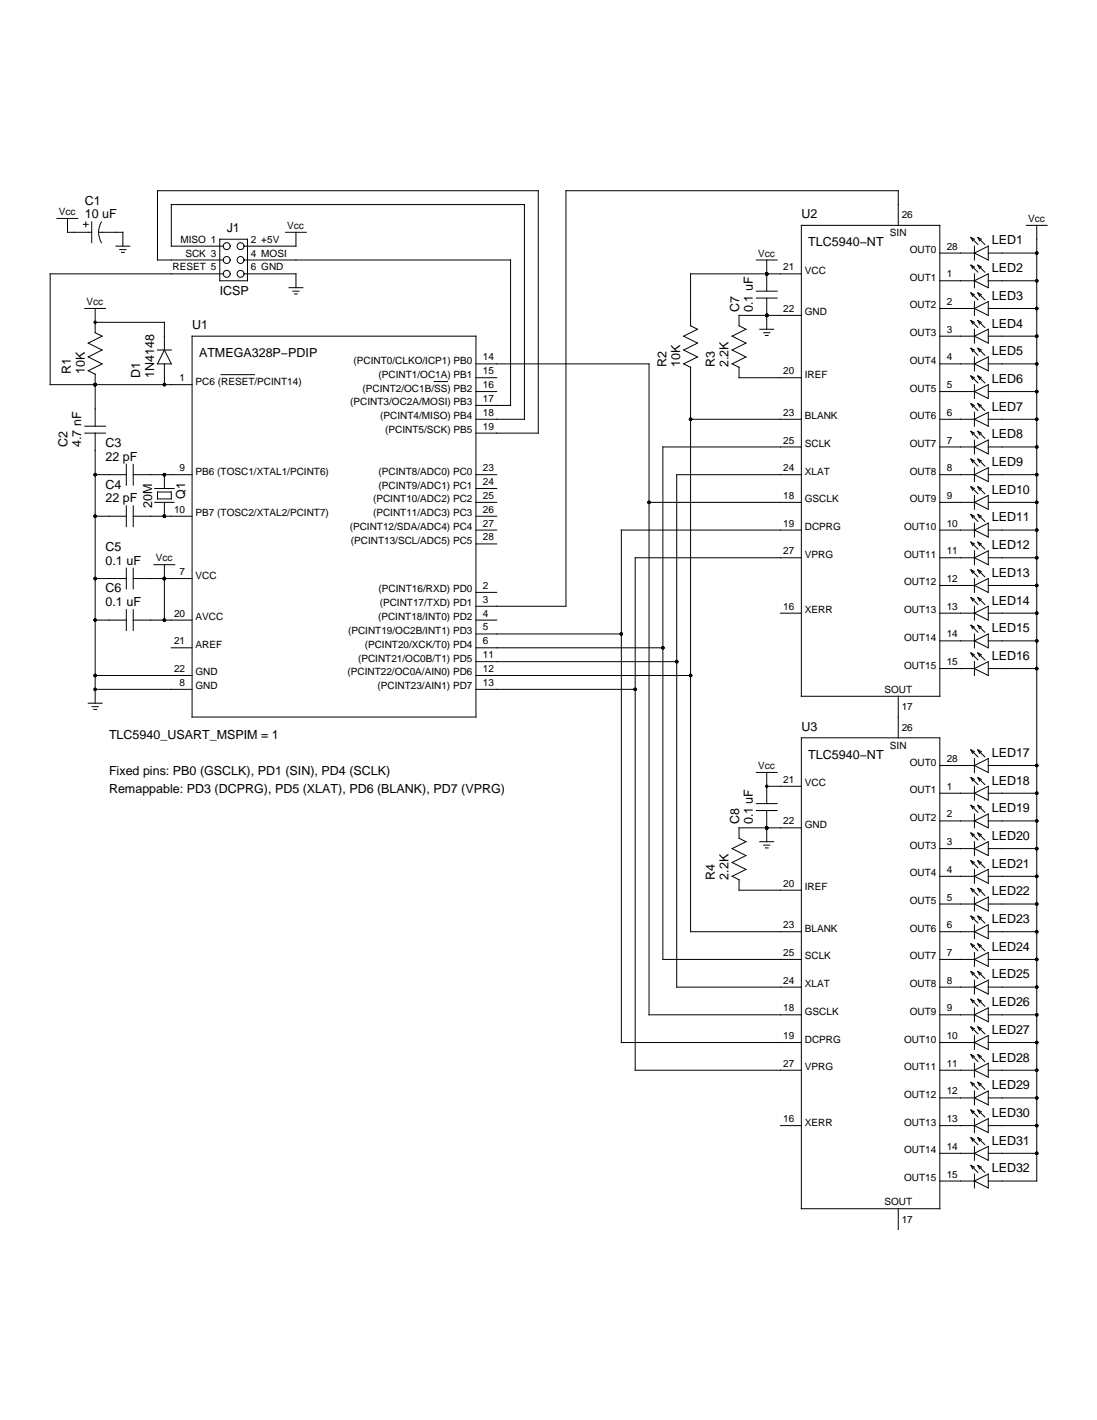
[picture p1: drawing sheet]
<svg xmlns="http://www.w3.org/2000/svg" width="216mm" height="279mm" viewBox="0 0 216 279" stroke-linecap="round" stroke-linejoin="round" font-family="sans-serif">
<g fill="none" stroke="#000" stroke-width=".2">
<path d="M11.2 43h4.1M13.3 43v2.7h4.7M16.4 44.1h1M16.9 43.7v.9M18 43.7v4.1M19.4 45.7h4.8v2.7M20 43.7a4.1 4.1 0 0 0 0 4.1M22.8 48.4h2.7M23.6 49.1h1.2M23.9 49.7h.6M43.3 47.1h5.4v8.1h-5.4zM43.9 53.9h-34v21.8h27.9"/>
<path d="M43.9 51.2h-12.9v-13.7h74.9v47.7h-12.2M43.9 48.4h-10.2v-8.1h69.5v42.2h-9.5M48 51.2h52.5v28.6h-6.8M48 53.9h10.2v2.7M56.2 45.7h4.1M56.9 56.6h2.7M57.6 57.3h1.3M58 57.8h.5M58.2 45.7v2.7h-10.2M148.9 51.2h4M148.9 58.7h4M148.9 57.3h4"/>
<path d="M150.9 51.2v6.1M150.9 58.7v6.1M157.7 53.9h-21.8v10.2l1.4 .7-2.8 1.3 2.8 1.4-2.8 1.4 2.8 1.3-2.8 1.4 1.4 .7M157.7 44.3h27.3v92.7h-27.3zM176.8 44.3v-6.8h-65.4v81.8h-17.7M185 55.2h6.8M185 49.8h6.8M191.1 46.7l1.4 1.4M191.1 46.7l.3 .7M191.1 46.7l.7 .4M191.1 52.2l1.4 1.3M191.1 52.2l.3 .7"/>
<path d="M191.1 52.2l.7 .3M191.1 57.6l1.4 1.4M191.1 57.6l.3 .7M191.1 57.6l.7 .4M191.8 49.8l2.7-1.4v2.8zM191.8 55.2l2.7-1.3v2.7zM191.8 48.4v2.8M191.8 53.9v2.7M191.8 59.3v2.8M192.5 46.7l1.3 1.4M192.5 46.7l.3 .7M192.5 46.7l.6 .4"/>
<path d="M192.5 52.2l1.3 1.3M192.5 52.2l.3 .7M192.5 52.2l.6 .3M192.5 57.6l1.3 1.4M192.5 57.6l.3 .7M192.5 57.6l.6 .4M194.5 55.2h9.5M194.5 49.8h9.5M202 44.3h4.1M204 44.3v188.1h-9.5M16.7 60.7h4.1M18.7 60.7v4.8l1.4 .6-2.7 1.4 2.7 1.4-2.7 1.3 2.7 1.4-2.7 1.4 1.3 .6"/>
<path d="M18.7 73.6v10.3M18.7 63.4h13.7v5.5M31 68.9h2.7M32.4 71.6v4.1M32.4 68.9l1.3 2.7h-2.7zM37.8 66.1h55.9v75h-55.9zM43.5 73.7h6.6M85.4 75.1h2.7M93.7 74.3h4.1M93.7 71.6h34v128.1h30M93.7 77h4.1M135.9 72.2v111.1h21.8"/>
<path d="M145.4 72.2v2.1h12.3M149.5 64.8h2.8M150.3 65.5h1.2M150.6 66h.6M157.7 62.1h-12.3v2l1.4 .7-2.7 1.3 2.7 1.4-2.7 1.4 2.7 1.3-2.7 1.4 1.3 .7M185 60.7h6.8M185 71.6h6.8M185 77h6.8M185 66.1h6.8M191.1 63.1l1.4 1.3M191.1 63.1l.3 .7M191.1 63.1l.7 .3"/>
<path d="M191.1 68.5l1.4 1.4M191.1 68.5l.3 .7M191.1 68.5l.7 .4M191.1 74l1.4 1.3M191.1 74l.3 .7M191.1 74l.7 .3M191.1 79.4l1.4 1.4M191.1 79.4l.3 .7M191.1 79.4l.7 .4M191.8 60.7l2.7-1.4v2.8zM191.8 66.1l2.7-1.3v2.7zM191.8 71.6l2.7-1.4v2.8z"/>
<path d="M191.8 77l2.7-1.3v2.7zM191.8 64.8v2.7M191.8 70.2v2.8M191.8 75.7v2.7M192.5 63.1l1.3 1.3M192.5 63.1l.3 .7M192.5 63.1l.6 .3M192.5 68.5l1.3 1.4M192.5 68.5l.3 .7M192.5 68.5l.6 .4M192.5 74l1.3 1.3M192.5 74l.3 .7"/>
<path d="M192.5 74l.6 .3M192.5 79.4l1.3 1.4M192.5 79.4l.3 .7M192.5 79.4l.6 .4M194.5 60.7h9.5M194.5 71.6h9.5M194.5 77h9.5M194.5 66.1h9.5M16.7 85.2h4.1M16.7 83.9h4.1M18.7 93.4h6.2M18.7 85.2v53.2"/>
<path d="M24.9 91.4v4M24.9 99.5v4.1M26.2 93.4h11.6M26.2 91.4v4M26.2 99.5v4.1M30.4 98.8h3.9M30.4 96.1h3.9M31 96.8h2.7v1.4h-2.7zM32.4 93.4v2.7M32.4 98.8v2.8M93.7 93.4h4.1M93.7 98.8h4.1"/>
<path d="M93.7 96.1h4.1M127.7 98.8h30M135.9 82.5h21.8M157.7 93.4h-24.5v100.8h24.5M157.7 87.9h-27.2v100.9h27.2M185 93.4h6.8M185 82.5h6.8M185 98.8h6.8M185 87.9h6.8M191.1 84.9l1.4 1.3M191.1 84.9l.3 .7M191.1 84.9l.7 .3"/>
<path d="M191.1 90.3l1.4 1.4M191.1 90.3l.3 .7M191.1 90.3l.7 .4M191.1 95.8l1.4 1.3M191.1 95.8l.3 .7M191.1 95.8l.7 .3M191.8 82.5l2.7-1.4v2.8zM191.8 87.9l2.7-1.3v2.7zM191.8 93.4l2.7-1.4v2.8zM191.8 98.8l2.7-1.3v2.7zM191.8 81.1v2.8M191.8 86.6v2.7"/>
<path d="M191.8 92v2.8M191.8 97.5v2.7M192.5 84.9l1.3 1.3M192.5 84.9l.3 .7M192.5 84.9l.6 .3M192.5 90.3l1.3 1.4M192.5 90.3l.3 .7M192.5 90.3l.6 .4M192.5 95.8l1.3 1.3M192.5 95.8l.3 .7M192.5 95.8l.6 .3M194.5 93.4h9.5"/>
<path d="M194.5 82.5h9.5M194.5 98.8h9.5M194.5 87.9h9.5M18.7 101.6h6.2M18.7 113.8h6.2M24.9 111.8v4.1M24.9 120v4.1M26.2 101.6h11.6M26.2 111.8v4.1M26.2 120v4.1M26.2 113.8h11.6M30.3 111.1h4.1"/>
<path d="M32.4 111.1v10.9M93.7 101.6h4.1M93.7 104.3h4.1M93.7 107h4.1M93.7 116.6h4.1M157.7 104.3h-35.4v100.8h35.4M157.7 109.7h-32.7v100.9h32.7M185 104.3h6.8M185 109.7h6.8M185 115.2h6.8M191.1 101.2l1.4 1.4M191.1 101.2l.3 .7"/>
<path d="M191.1 101.2l.7 .4M191.1 106.7l1.4 1.3M191.1 106.7l.3 .7M191.1 106.7l.7 .3M191.1 112.1l1.4 1.4M191.1 112.1l.3 .7M191.1 112.1l.7 .4M191.1 117.6l1.4 1.3M191.1 117.6l.3 .7M191.1 117.6l.7 .3M191.8 104.3l2.7-1.4v2.8zM191.8 109.7l2.7-1.3v2.7z"/>
<path d="M191.8 115.2l2.7-1.4v2.8zM191.8 102.9v2.8M191.8 108.4v2.7M191.8 113.8v2.8M191.8 119.3v2.7M192.5 101.2l1.3 1.4M192.5 101.2l.3 .7M192.5 101.2l.6 .4M192.5 106.7l1.3 1.3M192.5 106.7l.3 .7M192.5 106.7l.6 .3M192.5 112.1l1.3 1.4"/>
<path d="M192.5 112.1l.3 .7M192.5 112.1l.6 .4M192.5 117.6l1.3 1.3M192.5 117.6l.3 .7M192.5 117.6l.6 .3M194.5 104.3h9.5M194.5 109.7h9.5M194.5 115.2h9.5M17.4 138.4h2.7M18.1 139h1.2M18.5 139.6h.5M18.7 132.9h19.1"/>
<path d="M18.7 135.6h19.1M18.7 122h6.2M26.2 122h11.6M33.7 127.5h4.1M93.7 132.9h42.2M93.7 124.7h28.6M93.7 135.6h31.3M93.7 130.2h39.5M93.7 122h4.1M93.7 127.5h36.8M153.6 120.6h4.1M176.8 137v8.2"/>
<path d="M185 131.5h6.8M185 126.1h6.8M185 120.6h6.8M191.1 123l1.4 1.4M191.1 123l.3 .7M191.1 123l.7 .4M191.1 128.5l1.4 1.3M191.1 128.5l.3 .7M191.1 128.5l.7 .3M191.8 120.6l2.7-1.3v2.7zM191.8 126.1l2.7-1.4v2.8zM191.8 131.5l2.7-1.3v2.7z"/>
<path d="M191.8 124.7v2.8M191.8 130.2v2.7M192.5 123l1.3 1.4M192.5 123l.3 .7M192.5 123l.6 .4M192.5 128.5l1.3 1.3M192.5 128.5l.3 .7M192.5 128.5l.6 .3M194.5 131.5h9.5M194.5 126.1h9.5M194.5 120.6h9.5M148.9 152h4"/>
<path d="M148.9 159.5h4M148.9 158.1h4M150.9 152v6.1M150.9 159.5v6.1M150.9 154.7h6.8M157.7 145.2h27.3v92.6h-27.3zM185 156.1h6.8M185 150.6h6.8M191.1 147.6l1.4 1.3M191.1 147.6l.3 .6M191.1 147.6l.7 .3M191.1 153l1.4 1.4"/>
<path d="M191.1 153l.3 .7M191.1 153l.7 .4M191.1 158.5l1.4 1.3M191.1 158.5l.3 .6M191.1 158.5l.7 .3M191.8 150.6l2.7-1.3v2.7zM191.8 156.1l2.7-1.4v2.7zM191.8 149.3v2.7M191.8 154.7v2.7M192.5 147.6l1.3 1.3M192.5 147.6l.3 .6M192.5 147.6l.6 .3"/>
<path d="M192.5 153l1.3 1.4M192.5 153l.3 .7M192.5 153l.6 .4M192.5 158.5l1.3 1.3M192.5 158.5l.3 .6M192.5 158.5l.6 .3M194.5 156.1h9.5M194.5 150.6h9.5M149.5 165.6h2.8M150.3 166.3h1.2M150.6 166.8h.6M157.7 162.9h-12.3v2l1.4 .7-2.7 1.4 2.7 1.3-2.7 1.4 2.7 1.4-2.7 1.3 1.3 .7v2.1h12.3"/>
<path d="M185 177.9h6.8M185 172.4h6.8M185 167h6.8M185 161.5h6.8M191.1 163.9l1.4 1.4M191.1 163.9l.3 .7M191.1 163.9l.7 .4M191.1 169.4l1.4 1.3M191.1 169.4l.3 .6M191.1 169.4l.7 .3M191.1 174.8l1.4 1.4M191.1 174.8l.3 .7"/>
<path d="M191.1 174.8l.7 .4M191.8 161.5l2.7-1.3v2.7zM191.8 167l2.7-1.4v2.7zM191.8 172.4l2.7-1.3v2.7zM191.8 177.9l2.7-1.4v2.7zM191.8 160.2v2.7M191.8 165.6v2.7M191.8 171.1v2.7M191.8 176.5v2.7M192.5 163.9l1.3 1.4M192.5 163.9l.3 .7M192.5 163.9l.6 .4"/>
<path d="M192.5 169.4l1.3 1.3M192.5 169.4l.3 .6M192.5 169.4l.6 .3M192.5 174.8l1.3 1.4M192.5 174.8l.3 .7M192.5 174.8l.6 .4M194.5 177.9h9.5M194.5 172.4h9.5M194.5 167h9.5M194.5 161.5h9.5M185 199.7h6.8M185 194.2h6.8"/>
<path d="M185 188.8h6.8M185 183.3h6.8M191.1 180.3l1.4 1.3M191.1 180.3l.3 .6M191.1 180.3l.7 .3M191.1 185.7l1.4 1.4M191.1 185.7l.3 .7M191.1 185.7l.7 .4M191.1 191.2l1.4 1.3M191.1 191.2l.3 .6M191.1 191.2l.7 .3M191.1 196.6l1.4 1.4"/>
<path d="M191.1 196.6l.3 .7M191.1 196.6l.7 .4M191.8 183.3l2.7-1.3v2.7zM191.8 188.8l2.7-1.4v2.7zM191.8 194.2l2.7-1.3v2.7zM191.8 199.7l2.7-1.4v2.7zM191.8 182v2.7M191.8 187.4v2.7M191.8 192.9v2.7M191.8 198.3v2.7M192.5 191.2l.6 .3M192.5 180.3l1.3 1.3"/>
<path d="M192.5 180.3l.3 .6M192.5 180.3l.6 .3M192.5 185.7l1.3 1.4M192.5 185.7l.3 .7M192.5 185.7l.6 .4M192.5 191.2l1.3 1.3M192.5 191.2l.3 .6M192.5 196.6l1.3 1.4M192.5 196.6l.3 .7M192.5 196.6l.6 .4M194.5 199.7h9.5M194.5 194.2h9.5"/>
<path d="M194.5 188.8h9.5M194.5 183.3h9.5M185 216h6.8M185 210.6h6.8M185 205.1h6.8M191.1 202.1l1.4 1.3M191.1 202.1l.3 .6M191.1 202.1l.7 .3M191.1 207.5l1.4 1.4M191.1 207.5l.3 .7M191.1 207.5l.7 .4M191.1 213l1.4 1.3"/>
<path d="M191.1 213l.3 .6M191.1 213l.7 .3M191.1 218.4l1.4 1.4M191.1 218.4l.3 .7M191.1 218.4l.7 .4M191.8 205.1l2.7-1.3v2.7zM191.8 210.6l2.7-1.4v2.7zM191.8 216l2.7-1.3v2.7zM191.8 203.8v2.7M191.8 209.2v2.7M191.8 214.7v2.7M192.5 202.1l1.3 1.3"/>
<path d="M192.5 202.1l.3 .6M192.5 202.1l.6 .3M192.5 207.5l1.3 1.4M192.5 207.5l.3 .7M192.5 207.5l.6 .4M192.5 213l1.3 1.3M192.5 213l.3 .6M192.5 213l.6 .3M192.5 218.4l1.3 1.4M192.5 218.4l.3 .7M192.5 218.4l.6 .4M194.5 216h9.5"/>
<path d="M194.5 210.6h9.5M194.5 205.1h9.5M153.6 221.5h4.1M176.8 237.8v4.1M185 232.4h6.8M185 226.9h6.8M185 221.5h6.8M191.1 223.9l1.4 1.3M191.1 223.9l.3 .6M191.1 223.9l.7 .3M191.1 229.3l1.4 1.4M191.1 229.3l.3 .7"/>
<path d="M191.1 229.3l.7 .4M191.8 221.5l2.7-1.4v2.7zM191.8 226.9l2.7-1.3v2.7zM191.8 232.4l2.7-1.4v2.7zM191.8 220.1v2.7M191.8 225.6v2.7M191.8 231v2.7M192.5 223.9l1.3 1.3M192.5 223.9l.3 .6M192.5 223.9l.6 .3M192.5 229.3l1.3 1.4M192.5 229.3l.3 .7"/>
<path d="M192.5 229.3l.6 .4M194.5 226.9h9.5M194.5 221.5h9.5"/>
<circle cx="44.6" cy="48.4" r=".68"/>
<circle cx="44.6" cy="51.2" r=".68"/>
<circle cx="44.6" cy="53.9" r=".68"/>
<circle cx="47.3" cy="48.4" r=".68"/>
<circle cx="47.3" cy="51.2" r=".68"/>
<circle cx="47.3" cy="53.9" r=".68"/>
</g>
<g fill="#000">
<circle cx="150.9" cy="53.9" r=".34"/>
<circle cx="204" cy="49.8" r=".34"/>
<circle cx="204" cy="55.2" r=".34"/>
<circle cx="18.7" cy="75.7" r=".34"/>
<circle cx="18.7" cy="63.4" r=".34"/>
<circle cx="32.4" cy="75.7" r=".34"/>
<circle cx="150.9" cy="62.1" r=".34"/>
<circle cx="204" cy="77" r=".34"/>
<circle cx="204" cy="60.7" r=".34"/>
<circle cx="204" cy="71.6" r=".34"/>
<circle cx="204" cy="66.1" r=".34"/>
<circle cx="18.7" cy="93.4" r=".34"/>
<circle cx="32.4" cy="93.4" r=".34"/>
<circle cx="127.7" cy="98.8" r=".34"/>
<circle cx="135.9" cy="82.5" r=".34"/>
<circle cx="204" cy="82.5" r=".34"/>
<circle cx="204" cy="87.9" r=".34"/>
<circle cx="204" cy="93.4" r=".34"/>
<circle cx="204" cy="98.8" r=".34"/>
<circle cx="18.7" cy="101.6" r=".34"/>
<circle cx="18.7" cy="113.8" r=".34"/>
<circle cx="32.4" cy="101.6" r=".34"/>
<circle cx="32.4" cy="113.8" r=".34"/>
<circle cx="204" cy="115.2" r=".34"/>
<circle cx="204" cy="109.7" r=".34"/>
<circle cx="204" cy="104.3" r=".34"/>
<circle cx="18.7" cy="135.6" r=".34"/>
<circle cx="18.7" cy="132.9" r=".34"/>
<circle cx="18.7" cy="122" r=".34"/>
<circle cx="32.4" cy="122" r=".34"/>
<circle cx="122.3" cy="124.7" r=".34"/>
<circle cx="125" cy="135.6" r=".34"/>
<circle cx="130.5" cy="127.5" r=".34"/>
<circle cx="133.2" cy="130.2" r=".34"/>
<circle cx="135.9" cy="132.9" r=".34"/>
<circle cx="204" cy="131.5" r=".34"/>
<circle cx="204" cy="126.1" r=".34"/>
<circle cx="204" cy="120.6" r=".34"/>
<circle cx="150.9" cy="154.7" r=".34"/>
<circle cx="204" cy="156.1" r=".34"/>
<circle cx="204" cy="150.6" r=".34"/>
<circle cx="150.9" cy="162.9" r=".34"/>
<circle cx="204" cy="167" r=".34"/>
<circle cx="204" cy="172.4" r=".34"/>
<circle cx="204" cy="161.5" r=".34"/>
<circle cx="204" cy="177.9" r=".34"/>
<circle cx="204" cy="199.7" r=".34"/>
<circle cx="204" cy="188.8" r=".34"/>
<circle cx="204" cy="194.2" r=".34"/>
<circle cx="204" cy="183.3" r=".34"/>
<circle cx="204" cy="205.1" r=".34"/>
<circle cx="204" cy="210.6" r=".34"/>
<circle cx="204" cy="216" r=".34"/>
<circle cx="204" cy="226.9" r=".34"/>
<circle cx="204" cy="221.5" r=".34"/>
</g>
<g font-size="2.5">
<text x="16.7" y="40.3">C1</text>
<text x="16.7" y="43">10 uF</text>
<text x="44.6" y="45.7">J1</text>
<text x="157.7" y="43">U2</text>
<text x="159.1" y="48.4">TLC5940−NT</text>
<text x="195.2" y="48.1">LED1</text>
<text x="195.2" y="53.5">LED2</text>
<text x="43.3" y="58">ICSP</text>
<text x="195.2" y="59">LED3</text>
<text x="37.8" y="64.8">U1</text>
<text x="145.4" y="61.4" transform="rotate(-90 145.4 61.4)">C7</text>
<text x="148.2" y="61.4" transform="rotate(-90 148.2 61.4)">0.1 uF</text>
<text x="195.2" y="64.4">LED4</text>
<text x="39.2" y="70.2">ATMEGA328P−PDIP</text>
<text x="195.2" y="69.9">LED5</text>
<text x="14" y="73.6" transform="rotate(-90 14 73.6)">R1</text>
<text x="16.7" y="73.6" transform="rotate(-90 16.7 73.6)">10K</text>
<text x="27.6" y="74.3" transform="rotate(-90 27.6 74.3)">D1</text>
<text x="30.3" y="74.3" transform="rotate(-90 30.3 74.3)">1N4148</text>
<text x="131.1" y="72.3" transform="rotate(-90 131.1 72.3)">R2</text>
<text x="133.9" y="72.3" transform="rotate(-90 133.9 72.3)">10K</text>
<text x="140.7" y="72.3" transform="rotate(-90 140.7 72.3)">R3</text>
<text x="143.4" y="72.3" transform="rotate(-90 143.4 72.3)">2.2K</text>
<text x="195.2" y="75.3">LED6</text>
<text x="195.2" y="80.8">LED7</text>
<text x="13.3" y="87.9" transform="rotate(-90 13.3 87.9)">C2</text>
<text x="16" y="87.9" transform="rotate(-90 16 87.9)">4.7 nF</text>
<text x="20.8" y="87.9">C3</text>
<text x="195.2" y="86.2">LED8</text>
<text x="20.8" y="90.7">22 pF</text>
<text x="195.2" y="91.7">LED9</text>
<text x="20.8" y="96.1">C4</text>
<text x="20.8" y="98.8">22 pF</text>
<text x="30" y="99.9" transform="rotate(-90 30 99.9)">20M</text>
<text x="36.4" y="98.2" transform="rotate(-90 36.4 98.2)">Q1</text>
<text x="195.2" y="97.1">LED10</text>
<text x="195.2" y="102.6">LED11</text>
<text x="20.8" y="108.4">C5</text>
<text x="20.8" y="111.1">0.1 uF</text>
<text x="195.2" y="108">LED12</text>
<text x="195.2" y="113.5">LED13</text>
<text x="20.8" y="116.6">C6</text>
<text x="20.8" y="119.3">0.1 uF</text>
<text x="195.2" y="118.9">LED14</text>
<text x="195.2" y="124.4">LED15</text>
<text x="195.2" y="129.8">LED16</text>
<text x="157.7" y="143.8">U3</text>
<text x="21.5" y="145.4">TLC5940_USART_MSPIM = 1</text>
<text x="159.1" y="149.3">TLC5940−NT</text>
<text x="195.2" y="148.9">LED17</text>
<text x="21.5" y="152.5">Fixed pins: PB0 (GSCLK), PD1 (SIN), PD4 (SCLK)</text>
<text x="195.2" y="154.4">LED18</text>
<text x="21.5" y="156.1">Remappable: PD3 (DCPRG), PD5 (XLAT), PD6 (BLANK), PD7 (VPRG)</text>
<text x="195.2" y="159.8">LED19</text>
<text x="145.4" y="162.2" transform="rotate(-90 145.4 162.2)">C8</text>
<text x="148.2" y="162.2" transform="rotate(-90 148.2 162.2)">0.1 uF</text>
<text x="195.2" y="165.3">LED20</text>
<text x="140.7" y="173.1" transform="rotate(-90 140.7 173.1)">R4</text>
<text x="143.4" y="173.1" transform="rotate(-90 143.4 173.1)">2.2K</text>
<text x="195.2" y="170.7">LED21</text>
<text x="195.2" y="176.2">LED22</text>
<text x="195.2" y="181.6">LED23</text>
<text x="195.2" y="187.1">LED24</text>
<text x="195.2" y="192.5">LED25</text>
<text x="195.2" y="198">LED26</text>
<text x="195.2" y="203.4">LED27</text>
<text x="195.2" y="208.9">LED28</text>
<text x="195.2" y="214.3">LED29</text>
<text x="195.2" y="219.8">LED30</text>
<text x="195.2" y="225.2">LED31</text>
<text x="195.2" y="230.7">LED32</text>
</g>
<g font-size="2">
<text x="11.6" y="42.3">Vcc</text>
<text x="35.5" y="47.8">MISO 1</text>
<text x="49.4" y="47.8">2 +5V</text>
<text x="56.5" y="45">Vcc</text>
<text x="175.1" y="46.5">SIN</text>
<text x="177.5" y="43">26</text>
<text x="202.3" y="43.7">Vcc</text>
<text x="34" y="53.2">RESET 5</text>
<text x="36.5" y="50.5">SCK 3</text>
<text x="49.4" y="50.5">4 MOSI</text>
<text x="49.4" y="53.2">6 GND</text>
<text x="149.2" y="50.5">Vcc</text>
<text x="154.2" y="53.2">21</text>
<text x="158.4" y="53.9">VCC</text>
<text x="179" y="49.8">OUT0</text>
<text x="186.3" y="49.1">28</text>
<text x="179" y="55.2">OUT1</text>
<text x="186.3" y="54.6">1</text>
<text x="17" y="60">Vcc</text>
<text x="154.2" y="61.4">22</text>
<text x="158.4" y="62.1">GND</text>
<text x="179" y="60.7">OUT2</text>
<text x="186.3" y="60">2</text>
<text x="186.3" y="65.5">3</text>
<text x="69.6" y="71.6">(PCINT0/CLKO/ICP1) PB0</text>
<text x="95" y="70.9">14</text>
<text x="179" y="66.1">OUT3</text>
<text x="179" y="71.6">OUT4</text>
<text x="186.3" y="70.9">4</text>
<text x="35.3" y="75">1</text>
<text x="38.5" y="75.7">PC6 (RESET/PCINT14)</text>
<text x="71.3" y="77">(PCINT2/OC1B/SS) PB2</text>
<text x="74.5" y="74.3">(PCINT1/OC1A) PB1</text>
<text x="95" y="73.6">15</text>
<text x="95" y="76.4">16</text>
<text x="154.2" y="73.6">20</text>
<text x="158.4" y="74.3">IREF</text>
<text x="179" y="77">OUT5</text>
<text x="186.3" y="76.4">5</text>
<text x="68.9" y="79.8">(PCINT3/OC2A/MOSI) PB3</text>
<text x="74.8" y="82.5">(PCINT4/MISO) PB4</text>
<text x="95" y="79.1">17</text>
<text x="95" y="81.8">18</text>
<text x="154.2" y="81.8">23</text>
<text x="158.4" y="82.5">BLANK</text>
<text x="179" y="82.5">OUT6</text>
<text x="186.3" y="81.8">6</text>
<text x="75.8" y="85.2">(PCINT5/SCK) PB5</text>
<text x="95" y="84.5">19</text>
<text x="154.2" y="87.3">25</text>
<text x="158.4" y="87.9">SCLK</text>
<text x="179" y="87.9">OUT7</text>
<text x="186.3" y="87.3">7</text>
<text x="35.3" y="92.7">9</text>
<text x="38.5" y="93.4">PB6 (TOSC1/XTAL1/PCINT6)</text>
<text x="74.5" y="93.4">(PCINT8/ADC0) PC0</text>
<text x="95" y="92.7">23</text>
<text x="95" y="95.4">24</text>
<text x="154.2" y="92.7">24</text>
<text x="158.4" y="93.4">XLAT</text>
<text x="179" y="93.4">OUT8</text>
<text x="186.3" y="92.7">8</text>
<text x="34.3" y="100.9">10</text>
<text x="38.5" y="101.6">PB7 (TOSC2/XTAL2/PCINT7)</text>
<text x="73.4" y="98.8">(PCINT10/ADC2) PC2</text>
<text x="73.4" y="101.6">(PCINT11/ADC3) PC3</text>
<text x="74.5" y="96.1">(PCINT9/ADC1) PC1</text>
<text x="95" y="98.2">25</text>
<text x="95" y="100.9">26</text>
<text x="154.2" y="98.2">18</text>
<text x="158.4" y="98.8">GSCLK</text>
<text x="179" y="98.8">OUT9</text>
<text x="186.3" y="98.2">9</text>
<text x="68.8" y="104.3">(PCINT12/SDA/ADC4) PC4</text>
<text x="69" y="107">(PCINT13/SCL/ADC5) PC5</text>
<text x="95" y="103.6">27</text>
<text x="95" y="106.3">28</text>
<text x="154.2" y="103.6">19</text>
<text x="158.4" y="104.3">DCPRG</text>
<text x="177.9" y="104.3">OUT10</text>
<text x="186.3" y="103.6">10</text>
<text x="30.7" y="110.4">Vcc</text>
<text x="35.3" y="113.2">7</text>
<text x="38.5" y="113.8">VCC</text>
<text x="154.2" y="109.1">27</text>
<text x="158.4" y="109.7">VPRG</text>
<text x="177.9" y="109.7">OUT11</text>
<text x="186.3" y="109.1">11</text>
<text x="74.5" y="116.6">(PCINT16/RXD) PD0</text>
<text x="74.7" y="119.3">(PCINT17/TXD) PD1</text>
<text x="95" y="115.9">2</text>
<text x="95" y="118.6">3</text>
<text x="154.2" y="120">16</text>
<text x="177.9" y="115.2">OUT12</text>
<text x="186.3" y="114.5">12</text>
<text x="186.3" y="120">13</text>
<text x="34.3" y="121.3">20</text>
<text x="38.5" y="122">AVCC</text>
<text x="68.5" y="124.7">(PCINT19/OC2B/INT1) PD3</text>
<text x="74.4" y="122">(PCINT18/INT0) PD2</text>
<text x="95" y="121.3">4</text>
<text x="95" y="124.1">5</text>
<text x="158.4" y="120.6">XERR</text>
<text x="177.9" y="120.6">OUT13</text>
<text x="186.3" y="125.4">14</text>
<text x="34.3" y="126.8">21</text>
<text x="38.5" y="127.5">AREF</text>
<text x="70.5" y="130.2">(PCINT21/OC0B/T1) PD5</text>
<text x="71.8" y="127.5">(PCINT20/XCK/T0) PD4</text>
<text x="95" y="126.8">6</text>
<text x="95" y="129.5">11</text>
<text x="177.9" y="126.1">OUT14</text>
<text x="177.9" y="131.5">OUT15</text>
<text x="186.3" y="130.9">15</text>
<text x="34.3" y="132.2">22</text>
<text x="35.3" y="135">8</text>
<text x="38.5" y="135.6">GND</text>
<text x="38.5" y="132.9">GND</text>
<text x="68.4" y="132.9">(PCINT22/OC0A/AIN0) PD6</text>
<text x="74.3" y="135.6">(PCINT23/AIN1) PD7</text>
<text x="95" y="132.2">12</text>
<text x="95" y="135">13</text>
<text x="174.1" y="136.3">SOUT</text>
<text x="177.5" y="139.8">17</text>
<text x="177.5" y="143.8">26</text>
<text x="175.1" y="147.3">SIN</text>
<text x="186.3" y="149.9">28</text>
<text x="149.2" y="151.3">Vcc</text>
<text x="154.2" y="154">21</text>
<text x="158.4" y="154.7">VCC</text>
<text x="179" y="150.6">OUT0</text>
<text x="186.3" y="155.4">1</text>
<text x="179" y="156.1">OUT1</text>
<text x="179" y="161.5">OUT2</text>
<text x="186.3" y="160.8">2</text>
<text x="154.2" y="162.2">22</text>
<text x="158.4" y="162.9">GND</text>
<text x="179" y="167">OUT3</text>
<text x="186.3" y="166.3">3</text>
<text x="179" y="172.4">OUT4</text>
<text x="186.3" y="171.7">4</text>
<text x="154.2" y="174.5">20</text>
<text x="158.4" y="175.2">IREF</text>
<text x="179" y="177.9">OUT5</text>
<text x="186.3" y="177.2">5</text>
<text x="154.2" y="182.6">23</text>
<text x="158.4" y="183.3">BLANK</text>
<text x="179" y="183.3">OUT6</text>
<text x="186.3" y="182.6">6</text>
<text x="154.2" y="188.1">25</text>
<text x="158.4" y="188.8">SCLK</text>
<text x="179" y="188.8">OUT7</text>
<text x="186.3" y="188.1">7</text>
<text x="154.2" y="193.5">24</text>
<text x="158.4" y="194.2">XLAT</text>
<text x="179" y="194.2">OUT8</text>
<text x="186.3" y="193.5">8</text>
<text x="154.2" y="199">18</text>
<text x="158.4" y="199.7">GSCLK</text>
<text x="179" y="199.7">OUT9</text>
<text x="186.3" y="199">9</text>
<text x="154.2" y="204.4">19</text>
<text x="154.2" y="209.9">27</text>
<text x="158.4" y="205.1">DCPRG</text>
<text x="177.9" y="205.1">OUT10</text>
<text x="186.3" y="204.4">10</text>
<text x="186.3" y="209.9">11</text>
<text x="158.4" y="210.6">VPRG</text>
<text x="177.9" y="210.6">OUT11</text>
<text x="186.3" y="215.3">12</text>
<text x="154.2" y="220.8">16</text>
<text x="158.4" y="221.5">XERR</text>
<text x="177.9" y="216">OUT12</text>
<text x="177.9" y="221.5">OUT13</text>
<text x="186.3" y="220.8">13</text>
<text x="177.9" y="226.9">OUT14</text>
<text x="186.3" y="226.2">14</text>
<text x="177.9" y="232.4">OUT15</text>
<text x="186.3" y="231.7">15</text>
<text x="174.1" y="237.1">SOUT</text>
<text x="177.5" y="240.6">17</text>
</g>
</svg>
